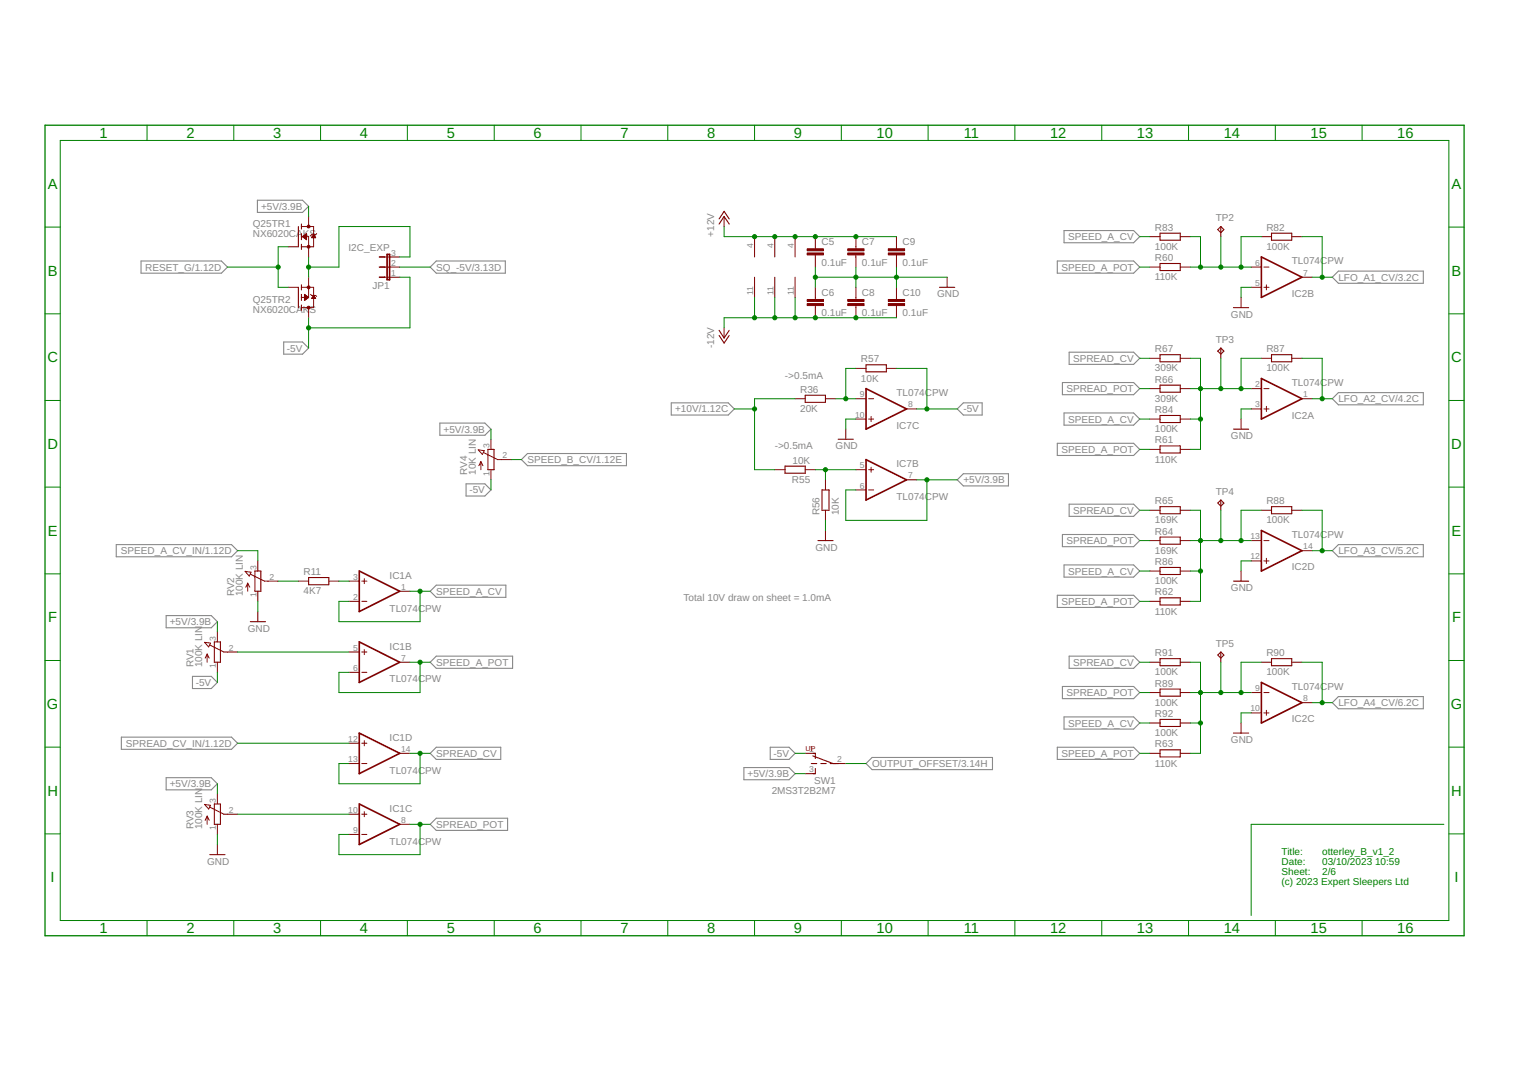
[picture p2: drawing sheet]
<svg xmlns="http://www.w3.org/2000/svg" width="297mm" height="210mm" viewBox="0 0 297 210" stroke-linecap="round" stroke-linejoin="round" font-family="sans-serif">
<g fill="none" stroke="#868686" stroke-width=".21">
<path d="M50.1 39h8.8l1.2 1.2-1.2 1.2h-8.8zM27.5 50.8h15.6l1.2 1.2-1.2 1.2h-15.6zM83.7 52l1.2-1.2h13.5v2.4h-13.5zM205.8 50.8h14.9l1.1 1.2-1.1 1.2h-14.9zM207.1 44.9h13.6l1.1 1.2-1.1 1.2h-13.6zM260.5 52.8h16.6v2.4h-16.6l-1.2-1.2zM55.2 66.6h3.7l1.2 1.2-1.2 1.2h-3.7zM130.7 78.4h11.1l1.1 1.2-1.1 1.2h-11.1zM186.3 79.6l1.2-1.2h3.7v2.4h-3.7zM206.8 74.5h13.9l1.1 1.2-1.1 1.2h-13.9zM208.1 68.6h12.6l1.1 1.2-1.1 1.2h-12.6zM260.5 76.5h16.6v2.3h-16.6l-1.2-1.2z"/>
<path d="M85.6 82.4h8.8l1.2 1.2-1.2 1.2h-8.8zM90.7 94.2h3.7l1.2 1.2-1.2 1.2h-3.7zM101.5 89.5l1.2-1.2h19.2v2.4h-19.2zM186.3 93.4l1.2-1.2h8.8v2.4h-8.8zM205.8 86.3h14.9l1.1 1.2-1.1 1.2h-14.9zM207.1 80.4h13.6l1.1 1.2-1.1 1.2h-13.6zM208.1 98.2h12.6l1.1 1.2-1.1 1.1h-12.6zM22.6 106h22.5l1.1 1.2-1.1 1.2h-22.5zM32.3 119.9h8.8l1.2 1.2-1.2 1.1h-8.8zM83.7 115.1l1.2-1.2h13.6v2.4h-13.6zM205.8 115.9h14.9l1.1 1.2-1.1 1.2h-14.9zM206.8 104.1h13.9l1.1 1.2-1.1 1.1h-13.9z"/>
<path d="M207.1 110h13.6l1.1 1.2-1.1 1.2h-13.6zM260.5 106h16.6v2.4h-16.6l-1.2-1.2zM37.5 131.7h3.6l1.2 1.2-1.2 1.2h-3.6zM83.7 128.9l1.2-1.1h14.9v2.3h-14.9zM206.8 133.7h13.9l1.1 1.2-1.1 1.1h-13.9zM207.1 139.6h13.6l1.1 1.2-1.1 1.2h-13.6zM208.1 127.8h12.6l1.1 1.1-1.1 1.2h-12.6zM260.5 135.6h16.6v2.4h-16.6l-1.2-1.2zM23.6 143.5h21.5l1.1 1.2-1.1 1.2h-21.5zM32.3 151.4h8.8l1.2 1.2-1.2 1.2h-8.8zM84.9 145.5h12.6v2.4h-12.6l-1.2-1.2zM144.8 149.5h8.8l1.2 1.1-1.2 1.2h-8.8z"/>
<path d="M149.9 145.5h3.7l1.2 1.2-1.2 1.2h-3.7zM169.8 147.5h23.4v2.4h-23.4l-1.2-1.2zM205.8 145.5h14.9l1.1 1.2-1.1 1.2h-14.9zM83.7 160.5l1.2-1.2h13.9v2.4h-13.9z"/>
</g>
<g fill="none" stroke="#800000" stroke-width=".21">
<path d="M58.1 44.1v3.9M58.1 55.9v4M58.7 43.6v1M58.7 45.5v1.2M58.7 47.6v1M58.7 55.5v1M58.7 57.3v1.2M58.7 59.4v1M140 43.6l.9-1.5 1 1.5M140 42.6l.9-1.5 1 1.5M182.9 55.9h2.9M225.8 45.4h3.9v1.4h-3.9z"/>
<path d="M225.8 51.3h3.9v1.4h-3.9zM237 44.7l.6-.6 .6 .6-.6 .6zM240.1 59.9h3M247.5 45.4h3.9v1.4h-3.9zM140 64.3l.9 1.5 1-1.5M140 65.3l.9 1.5 1-1.5M156.7 77h4v1.3h-4zM168.6 71h3.9v1.4h-3.9zM225.8 75h3.9v1.4h-3.9zM225.8 69.1h3.9v1.3h-3.9zM237 68.4l.6-.6 .6 .6-.6 .6zM247.5 69.1h3.9v1.3h-3.9z"/>
<path d="M95 87.5h1.2v4h-1.2zM152.8 90.8h3.9v1.3h-3.9zM160 95.4h1.4v4h-1.4zM163.2 85.5h2.9M225.8 80.9h3.9v1.4h-3.9zM225.8 86.8h3.9v1.4h-3.9zM225.8 98.7h3.9v1.3h-3.9zM237 98l.6-.6 .6 .6-.6 .6zM240.1 83.6h3M247.5 98.7h3.9v1.3h-3.9zM49.6 111.2h1.2v3.9h-1.2zM60.1 112.5h3.9v1.4h-3.9z"/>
<path d="M159.2 105.3h3M225.8 104.6h3.9v1.4h-3.9zM225.8 110.5h3.9v1.4h-3.9zM225.8 116.4h3.9v1.4h-3.9zM240.1 113.2h3M41.7 125h1.2v3.9h-1.2zM48.7 121.1h3M225.8 128.2h3.9v1.4h-3.9zM225.8 134.2h3.9v1.4h-3.9zM237 127.6l.6-.6 .6 .6-.6 .5zM247.5 128.2h3.9v1.4h-3.9zM41.7 156.5h1.2v4h-1.2z"/>
<path d="M157.9 148.7h1.1M158.2 147.2l4 1.5M158.2 146.7h.5v1M158.7 149.6v1h-.5M159.8 148.7h1M161.6 148.7h1.6M225.8 140.1h3.9v1.4h-3.9zM225.8 146h3.9v1.4h-3.9zM240.1 142.7h3M40.8 166.4h3"/>
</g>
<g fill="none" stroke="#800000" stroke-width=".19">
<path d="M56.1 55.9h2M56.1 48h2M58.7 55.9h2.3v4h-2.3M58.7 46.1h1.4v3.9M58.7 44.1h2.3v3.9h-2.3M58.7 57.9h1.4M58.9 46.1l.8-.6v1.2zM58.9 46.1h.8M58.9 46h.8M59.1 46.2h.6M59.1 46h.6M59.2 46.3h.5"/>
<path d="M59.2 45.9h.5M59.3 58.1h.6M59.3 58h.7M59.3 57.8h.6M59.3 57.7h.5M59.3 57.6h.4M59.3 57.6h.3M59.3 57.3l.8 .6-.8 .6zM59.3 58.4h.1M59.3 58.3h.2M59.3 58.3h.3M59.3 58.2h.4"/>
<path d="M59.3 57.5h.2M59.3 57.4h.1M59.3 45.8h.4M59.3 46.4h.4M59.4 45.7h.3M59.4 46.5h.3M59.5 46.6h.2M59.5 45.6h.2M59.6 46.7h.1M59.6 45.5h.1M60.1 42.1v2M60.1 54v3.9"/>
<path d="M60.1 59.9v2M60.5 57.3l.2 .2h.7l.2 .2M60.7 46.2h.7M60.7 58h.7M60.7 46.1h.6M60.8 57.9h.5M60.8 46h.5M60.9 57.8h.3M60.9 46h.3M60.9 57.7h.3M60.9 45.9h.3M61 57.6h.1"/>
<path d="M61 45.8h.1M61 45.7l.4 .6h-.7zM61 45.7h.1M61 57.5l.4 .6h-.7zM61.6 45.5l-.2 .2h-.7l-.2 .2M74.9 52h2.9M74.9 54h2.9M74.9 50h2.9M140.9 42.1v2M146.9 46.1v3.9M146.9 54v3.9M150.8 46.1v3.9"/>
<path d="M150.8 54v3.9M154.8 46.1v3.9M154.8 54v3.9M158.7 46.1v2.4M158.7 49.6v2.4M158.7 55.9v2.4M158.7 59.5v2.4M166.6 46.1v2.4M166.6 49.6v2.4M166.6 55.9v2.4M166.6 59.5v2.4M174.5 46.1v2.4"/>
<path d="M174.5 49.6v2.4M174.5 55.9v2.4M174.5 59.5v2.4M184.4 54v1.9M223.8 52h2M223.8 46.1h2M229.7 52h2M229.7 46.1h2M237.6 44.1v2M241.6 57.9v2M243.5 55.9h2M243.5 52h2"/>
<path d="M245.5 46.1h2M246 55.9h1M246 52h1M246.5 55.5v1M251.4 46.1h2M253.4 54h2M140.9 63.8v2M154.8 77.6h1.9M160.7 77.6h2M166.6 77.6h2M166.6 71.7h2M169.1 77.6h1"/>
<path d="M172.5 71.7h2M176.5 79.6h1.9M223.8 75.7h2M223.8 69.8h2M229.7 75.7h2M229.7 69.8h2M237.6 67.8v2M243.5 79.6h2M243.5 75.7h2M245.5 69.8h2M246 79.6h1M246 75.7h1"/>
<path d="M246.5 79.1v1M251.4 69.8h2M253.4 77.6h2M93.1 87.6l1.2 .2-.4 .7zM93.6 89.9v1.6M93.6 89.9l-.4 .8M93.6 89.9l.4 .8M94.1 88.1l2.8 1.4h2.6M95.6 85.5v2M95.6 91.5v1.9M150.8 91.5h2M156.7 91.5h2"/>
<path d="M160.7 93.4v2M160.7 99.4v1.9M164.6 83.6v1.9M166.6 91.5h2M166.6 95.4h2M166.6 81.6h2M169.1 91.5h1M169.1 95.4h1M169.1 81.6h1M169.6 81.1v1M169.6 91v.9M176.5 93.4h1.9"/>
<path d="M223.8 81.6h2M223.8 99.4h2M223.8 87.5h2M229.7 81.6h2M229.7 99.4h2M229.7 87.5h2M237.6 97.4v2M241.6 81.6v2M245.5 99.4h2M251.4 99.4h2M47.7 111.3l1.2 .1-.4 .8zM48.2 113.6v1.5"/>
<path d="M48.2 113.6l-.4 .7M48.2 113.6l.4 .7M48.7 111.8l2.8 1.4h2.6M50.2 109.2v2M50.2 115.1v2M50.2 119.1v2M58.1 113.2h2M64 113.2h2M67.9 113.2h2M67.9 117.1h2M70.4 113.2h1M70.4 117.1h1"/>
<path d="M70.9 112.7v.9M77.8 115.1h2M160.7 103.3v2M223.8 117.1h2M223.8 105.3h2M223.8 111.2h2M229.7 117.1h2M229.7 105.3h2M229.7 111.2h2M241.6 111.2v2M243.5 105.3h2M243.5 109.2h2"/>
<path d="M246 105.3h1M246 109.2h1M246.5 108.7v1M253.4 107.2h2M39.8 125.1l1.2 .1-.4 .8zM40.3 127.4v1.5M40.3 127.4l-.4 .7M40.3 127.4l.4 .7M40.9 125.6l2.7 1.4h2.6M42.3 123v2M42.3 128.9v2M67.9 127h2"/>
<path d="M67.9 130.9h2M70.4 127h1M70.4 130.9h1M70.9 126.5v1M77.8 128.9h2M223.8 128.9h2M223.8 134.9h2M229.7 128.9h2M229.7 134.9h2M237.6 127v1.9M243.5 134.9h2M243.5 138.8h2"/>
<path d="M245.5 128.9h2M246 134.9h1M246 138.8h1M246.5 138.3v1M251.4 128.9h2M253.4 136.8h2M39.8 156.6l1.2 .2-.4 .7zM40.3 158.9v1.6M40.3 158.9l-.4 .8M40.3 158.9l.4 .8M40.9 157.2l2.7 1.3h2.6M42.3 154.6v1.9"/>
<path d="M67.9 148.7h2M67.9 158.5h2M67.9 144.7h2M70.4 148.7h1M70.4 158.5h1M70.4 144.7h1M70.9 144.2v1M70.9 158v1M77.8 146.7h2M156.7 150.6h2M156.7 146.7h2M162.7 148.7h1.9"/>
<path d="M223.8 146.7h2M223.8 140.8h2M229.7 146.7h2M229.7 140.8h2M241.6 140.8v1.9M42.3 160.5v2M42.3 164.4v2M67.9 162.5h2M70.4 162.5h1M77.8 160.5h2"/>
</g>
<g fill="none" stroke="#800000" stroke-width=".32">
<path d="M73.9 50h1M73.9 52h1M73.9 54h1M75.4 49.5h.4v5h-.4zM245.5 50l7.9 4-7.9 3.9zM168.6 75.7l7.9 3.9-7.9 4zM245.5 73.7l7.9 3.9-7.9 4zM168.6 89.5l7.9 3.9-7.9 4zM69.9 111.2l7.9 3.9-7.9 4zM245.5 103.3l7.9 3.9-7.9 4zM69.9 125l7.9 3.9-7.9 4zM245.5 132.9l7.9 3.9-7.9 4z"/>
<path d="M69.9 142.7l7.9 4-7.9 3.9zM69.9 156.5l7.9 4-7.9 3.9z"/>
</g>
<g fill="#800000" stroke="#800000" stroke-width=".19">
<path d="M157.1 49.3h3.2v.3h-3.2z"/>
<path d="M157.1 48.5h3.2v.3h-3.2z"/>
<path d="M157.1 59.1h3.2v.4h-3.2z"/>
<path d="M157.1 58.3h3.2v.4h-3.2z"/>
<path d="M165 49.3h3.2v.3h-3.2z"/>
<path d="M165 48.5h3.2v.3h-3.2z"/>
<path d="M165 59.1h3.2v.4h-3.2z"/>
<path d="M165 58.3h3.2v.4h-3.2z"/>
<path d="M172.9 49.3h3.2v.3h-3.2z"/>
<path d="M172.9 48.5h3.2v.3h-3.2z"/>
<path d="M172.9 59.1h3.2v.4h-3.2z"/>
<path d="M172.9 58.3h3.2v.4h-3.2z"/>
</g>
<g fill="#800000" stroke="#800000" stroke-width=".19">
<circle cx="60.1" cy="48" r=".28"/>
<circle cx="60.1" cy="44.1" r=".28"/>
<circle cx="60.1" cy="55.9" r=".28"/>
<circle cx="60.1" cy="59.9" r=".28"/>
</g>
<path d="M8.8 24.4h276.2v157.8h-276.2z" fill="none" stroke="#008000" stroke-width=".25"/>
<g fill="none" stroke="#008000" stroke-width=".19">
<path d="M11.7 27.3h270.3v151.9h-270.3zM28.6 24.4v2.9M45.5 24.4v2.9M62.4 24.4v2.9M79.3 24.4v2.9M96.2 24.4v2.9M113.1 24.4v2.9M130 24.4v2.9M146.9 24.4v2.9M163.8 24.4v2.9M180.7 24.4v2.9M197.5 24.4v2.9"/>
<path d="M214.5 24.4v2.9M231.4 24.4v2.9M248.2 24.4v2.9M265.1 24.4v2.9M8.8 44.2h2.9M44.3 52h9.8M56.1 48h-2v7.9h2M60.1 40.2v1.9M60.1 50v4M77.8 54h2v9.8h-19.7M77.8 50h2v-5.9h-13.8v7.9h-5.9M77.8 52h5.9"/>
<path d="M140.9 44.1v2h33.6M146.9 57.9v4M150.8 57.9v4M154.8 57.9v4M158.7 52v3.9M158.7 54h25.7M166.6 52v3.9M174.5 52v3.9M221.8 46.1h2M221.8 52h2M231.7 46.1h2v5.9M231.7 52h11.8"/>
<path d="M237.6 46.1v5.9M243.5 55.9h-1.9v2M245.5 46.1h-3.9v5.9M253.4 46.1h4v7.9M255.4 54h3.9M282 44.2h3M8.8 61.1h2.9M8.8 78h2.9M60.1 61.9v5.9M142.9 79.6h4M154.8 77.6h-7.9v13.9h3.9M162.7 77.6h3.9"/>
<path d="M166.6 71.7h-2v5.9M174.5 71.7h5.9v7.9M174.5 61.9h-33.6v1.9M178.4 79.6h7.9M221.8 69.8h2M221.8 75.7h2M231.7 69.8h2v17.7h-2M231.7 75.7h11.8M237.6 69.8v5.9M243.5 79.6h-1.9v2M245.5 69.8h-3.9v5.9M253.4 69.8h4v7.8"/>
<path d="M255.4 77.6h3.9M282 61.1h3M282 78h3M8.8 94.8h2.9M95.6 83.6v1.9M95.6 93.4v2M99.5 89.5h2M158.7 91.5h7.9M160.7 91.5v1.9M166.6 81.6h-2v2M178.4 93.4h7.9M180.4 93.4v7.9h-15.8v-5.9h2"/>
<path d="M221.8 81.6h2M221.8 99.4h2M221.8 87.5h2M231.7 81.6h2M231.7 99.4h2v17.7h-2M237.6 99.4v5.9M245.5 99.4h-3.9v5.9M253.4 99.4h4v7.8M282 94.8h3M8.8 111.7h2.9M46.2 107.2h4v2M50.2 117.1v2"/>
<path d="M54.1 113.2h4M66 113.2h1.9M79.8 115.1h3.9M81.8 115.1v6h-15.8v-4h1.9M160.7 101.3v2M221.8 111.2h2M221.8 117.1h2M221.8 105.3h2M231.7 111.2h2M231.7 105.3h11.8M243.5 109.2h-1.9v2M255.4 107.2h3.9"/>
<path d="M282 111.7h3M8.8 128.6h2.9M42.3 121.1v1.9M42.3 130.9v2M46.2 127h21.7M79.8 128.9h3.9M81.8 128.9v6h-15.8v-4h1.9M221.8 128.9h2M221.8 134.9h2M231.7 128.9h2v17.8h-2M231.7 134.9h11.8M237.6 128.9v6"/>
<path d="M243.5 138.8h-1.9v2M245.5 128.9h-3.9v6M253.4 128.9h4v7.9M255.4 136.8h3.9M282 128.6h3M8.8 145.5h2.9M42.3 152.6v2M46.2 158.5h21.7M46.2 144.7h21.7M79.8 146.7h3.9M81.8 146.7v5.9h-15.8v-3.9h1.9M154.8 150.6h1.9"/>
<path d="M154.8 146.7h1.9M164.6 148.7h4M221.8 146.7h2M221.8 140.8h2M231.7 140.8h2M282 145.5h3M8.8 162.4h2.9M28.6 179.2v3M42.3 162.5v1.9M45.5 179.2v3M62.4 179.2v3M79.3 179.2v3"/>
<path d="M79.8 160.5h3.9M81.8 160.5v5.9h-15.8v-3.9h1.9M96.2 179.2v3M113.1 179.2v3M130 179.2v3M146.9 179.2v3M163.8 179.2v3M180.7 179.2v3M197.5 179.2v3M214.5 179.2v3M231.4 179.2v3M248.2 179.2v3"/>
<path d="M265.1 179.2v3M281.1 160.5h-37.6v17.8M282 162.4h3"/>
</g>
<g fill="#008000" stroke="#008000" stroke-width=".19">
<circle cx="158.7" cy="54" r=".4"/>
<circle cx="166.6" cy="54" r=".4"/>
<circle cx="174.5" cy="54" r=".4"/>
<circle cx="180.4" cy="93.4" r=".4"/>
<circle cx="180.4" cy="79.6" r=".4"/>
<circle cx="60.1" cy="63.8" r=".4"/>
<circle cx="81.8" cy="115.1" r=".4"/>
<circle cx="81.8" cy="146.7" r=".4"/>
<circle cx="146.9" cy="79.6" r=".4"/>
<circle cx="160.7" cy="91.5" r=".4"/>
<circle cx="164.6" cy="77.6" r=".4"/>
<circle cx="146.9" cy="61.9" r=".4"/>
<circle cx="158.7" cy="61.9" r=".4"/>
<circle cx="150.8" cy="61.9" r=".4"/>
<circle cx="154.8" cy="61.9" r=".4"/>
<circle cx="166.6" cy="61.9" r=".4"/>
<circle cx="158.7" cy="46.1" r=".4"/>
<circle cx="150.8" cy="46.1" r=".4"/>
<circle cx="146.9" cy="46.1" r=".4"/>
<circle cx="154.8" cy="46.1" r=".4"/>
<circle cx="166.6" cy="46.1" r=".4"/>
<circle cx="257.4" cy="54" r=".4"/>
<circle cx="241.6" cy="75.7" r=".4"/>
<circle cx="233.7" cy="75.7" r=".4"/>
<circle cx="233.7" cy="81.6" r=".4"/>
<circle cx="237.6" cy="75.7" r=".4"/>
<circle cx="241.6" cy="105.3" r=".4"/>
<circle cx="233.7" cy="105.3" r=".4"/>
<circle cx="233.7" cy="111.2" r=".4"/>
<circle cx="237.6" cy="105.3" r=".4"/>
<circle cx="241.6" cy="134.9" r=".4"/>
<circle cx="233.7" cy="134.9" r=".4"/>
<circle cx="233.7" cy="140.8" r=".4"/>
<circle cx="237.6" cy="134.9" r=".4"/>
<circle cx="257.4" cy="77.6" r=".4"/>
<circle cx="257.4" cy="107.2" r=".4"/>
<circle cx="257.4" cy="136.8" r=".4"/>
<circle cx="241.6" cy="52" r=".4"/>
<circle cx="233.7" cy="52" r=".4"/>
<circle cx="237.6" cy="52" r=".4"/>
<circle cx="81.8" cy="128.9" r=".4"/>
<circle cx="81.8" cy="160.5" r=".4"/>
<circle cx="54.1" cy="52" r=".4"/>
<circle cx="60.1" cy="52" r=".4"/>
</g>
<g font-size="2.9" fill="#008000">
<text x="19.4" y="26.9">1</text>
<text x="36.3" y="26.9">2</text>
<text x="53.2" y="26.9">3</text>
<text x="70.1" y="26.9">4</text>
<text x="87" y="26.9">5</text>
<text x="103.9" y="26.9">6</text>
<text x="120.8" y="26.9">7</text>
<text x="137.6" y="26.9">8</text>
<text x="154.5" y="26.9">9</text>
<text x="170.6" y="26.9">10</text>
<text x="187.6" y="26.9">11</text>
<text x="204.4" y="26.9">12</text>
<text x="221.3" y="26.9">13</text>
<text x="238.2" y="26.9">14</text>
<text x="255.1" y="26.9">15</text>
<text x="272" y="26.9">16</text>
<text x="9.3" y="36.8">A</text>
<text x="282.6" y="36.8">A</text>
<text x="9.3" y="53.7">B</text>
<text x="282.6" y="53.7">B</text>
<text x="9.2" y="70.6">C</text>
<text x="282.5" y="70.6">C</text>
<text x="9.2" y="87.4">D</text>
<text x="282.5" y="87.4">D</text>
<text x="9.3" y="104.3">E</text>
<text x="282.6" y="104.3">E</text>
<text x="9.4" y="121.2">F</text>
<text x="282.6" y="121.2">F</text>
<text x="9.1" y="138.1">G</text>
<text x="282.4" y="138.1">G</text>
<text x="9.2" y="154.9">H</text>
<text x="282.5" y="154.9">H</text>
<text x="9.8" y="171.8">I</text>
<text x="283.1" y="171.8">I</text>
<text x="19.4" y="181.7">1</text>
<text x="36.3" y="181.7">2</text>
<text x="53.2" y="181.7">3</text>
<text x="70.1" y="181.7">4</text>
<text x="87" y="181.7">5</text>
<text x="103.9" y="181.7">6</text>
<text x="120.8" y="181.7">7</text>
<text x="137.6" y="181.7">8</text>
<text x="154.5" y="181.7">9</text>
<text x="170.6" y="181.7">10</text>
<text x="187.6" y="181.7">11</text>
<text x="204.4" y="181.7">12</text>
<text x="221.3" y="181.7">13</text>
<text x="238.2" y="181.7">14</text>
<text x="255.1" y="181.7">15</text>
<text x="272" y="181.7">16</text>
</g>
<g font-size="1.9" fill="#868686">
<text x="50.8" y="40.9">+5V/3.9B</text>
<text x="49.2" y="46.1">NX6020CAKS</text>
<text x="49.2" y="44.1">Q25TR1</text>
<text x="139" y="46.1" transform="rotate(-90 139 46.1)">+12V</text>
<text x="159.9" y="47.8">C5</text>
<text x="167.8" y="47.8">C7</text>
<text x="175.7" y="47.8">C9</text>
<text x="207.9" y="46.8">SPEED_A_CV</text>
<text x="224.8" y="44.9">R83</text>
<text x="236.6" y="43.1">TP2</text>
<text x="246.5" y="44.9">R82</text>
<text x="28.3" y="52.7">RESET_G/1.12D</text>
<text x="67.8" y="48.9">I2C_EXP</text>
<text x="84.9" y="52.7">SQ_-5V/3.13D</text>
<text x="159.9" y="51.7">0.1uF</text>
<text x="167.8" y="51.7">0.1uF</text>
<text x="175.7" y="51.7">0.1uF</text>
<text x="206.6" y="52.7">SPEED_A_POT</text>
<text x="224.8" y="48.6">100K</text>
<text x="224.8" y="50.8">R60</text>
<text x="246.5" y="48.6">100K</text>
<text x="251.4" y="51.4">TL074CPW</text>
<text x="49.2" y="58.9">Q25TR2</text>
<text x="72.5" y="56.3">JP1</text>
<text x="159.9" y="57.6">C6</text>
<text x="167.8" y="57.6">C8</text>
<text x="175.7" y="57.6">C10</text>
<text x="182.4" y="57.9">GND</text>
<text x="224.8" y="54.6">110K</text>
<text x="251.4" y="57.8">IC2B</text>
<text x="260.5" y="54.7">LFO_A1_CV/3.2C</text>
<text x="49.2" y="60.9">NX6020CAKS</text>
<text x="159.9" y="61.6">0.1uF</text>
<text x="167.8" y="61.6">0.1uF</text>
<text x="175.7" y="61.6">0.1uF</text>
<text x="239.6" y="61.9">GND</text>
<text x="55.9" y="68.5">-5V</text>
<text x="139" y="67.8" transform="rotate(-90 139 67.8)">-12V</text>
<text x="167.6" y="70.6">R57</text>
<text x="208.9" y="70.4">SPREAD_CV</text>
<text x="224.8" y="68.6">R67</text>
<text x="236.6" y="66.8">TP3</text>
<text x="246.5" y="68.6">R87</text>
<text x="152.8" y="73.7">-&gt;0.5mA</text>
<text x="155.8" y="76.5">R36</text>
<text x="167.6" y="74.3">10K</text>
<text x="174.5" y="77.1">TL074CPW</text>
<text x="207.6" y="76.4">SPREAD_POT</text>
<text x="224.8" y="72.3">309K</text>
<text x="224.8" y="74.5">R66</text>
<text x="246.5" y="72.3">100K</text>
<text x="251.4" y="75.1">TL074CPW</text>
<text x="131.4" y="80.3">+10V/1.12C</text>
<text x="155.8" y="80.2">20K</text>
<text x="174.5" y="83.5">IC7C</text>
<text x="187.5" y="80.3">-5V</text>
<text x="207.9" y="82.3">SPEED_A_CV</text>
<text x="224.8" y="78.2">309K</text>
<text x="224.8" y="80.4">R84</text>
<text x="251.4" y="81.5">IC2A</text>
<text x="260.5" y="78.3">LFO_A2_CV/4.2C</text>
<text x="86.3" y="84.3">+5V/3.9B</text>
<text x="150.8" y="87.5">-&gt;0.5mA</text>
<text x="162.7" y="87.5">GND</text>
<text x="206.6" y="88.2">SPEED_A_POT</text>
<text x="224.8" y="84.2">100K</text>
<text x="224.8" y="86.3">R61</text>
<text x="239.6" y="85.5">GND</text>
<text x="90.9" y="92.4" transform="rotate(-90 90.9 92.4)">RV4</text>
<text x="92.6" y="92.4" transform="rotate(-90 92.6 92.4)">10K LIN</text>
<text x="102.7" y="90.2">SPEED_B_CV/1.12E</text>
<text x="154.1" y="94">R55</text>
<text x="154.3" y="90.3">10K</text>
<text x="174.5" y="91">IC7B</text>
<text x="187.5" y="94.1">+5V/3.9B</text>
<text x="224.8" y="90.1">110K</text>
<text x="91.4" y="96.1">-5V</text>
<text x="159.5" y="100.3" transform="rotate(-90 159.5 100.3)">R56</text>
<text x="163.3" y="100.3" transform="rotate(-90 163.3 100.3)">10K</text>
<text x="174.5" y="97.4">TL074CPW</text>
<text x="208.9" y="100">SPREAD_CV</text>
<text x="224.8" y="101.9">169K</text>
<text x="224.8" y="98.2">R65</text>
<text x="236.6" y="96.4">TP4</text>
<text x="246.5" y="101.9">100K</text>
<text x="246.5" y="98.2">R88</text>
<text x="23.5" y="107.9">SPEED_A_CV_IN/1.12D</text>
<text x="158.7" y="107.2">GND</text>
<text x="207.6" y="106">SPREAD_POT</text>
<text x="224.8" y="107.8">169K</text>
<text x="224.8" y="104.1">R64</text>
<text x="251.4" y="104.7">TL074CPW</text>
<text x="260.5" y="107.9">LFO_A3_CV/5.2C</text>
<text x="59.1" y="112">R11</text>
<text x="75.8" y="112.7">IC1A</text>
<text x="207.9" y="111.9">SPEED_A_CV</text>
<text x="224.8" y="113.7">100K</text>
<text x="224.8" y="110">R86</text>
<text x="251.4" y="111.1">IC2D</text>
<text x="45.6" y="116.1" transform="rotate(-90 45.6 116.1)">RV2</text>
<text x="47.2" y="116.1" transform="rotate(-90 47.2 116.1)">100K LIN</text>
<text x="59.1" y="115.7">4K7</text>
<text x="75.8" y="119.1">TL074CPW</text>
<text x="84.9" y="115.8">SPEED_A_CV</text>
<text x="133.1" y="117.1">Total 10V draw on sheet = 1.0mA</text>
<text x="206.6" y="117.8">SPEED_A_POT</text>
<text x="224.8" y="119.7">110K</text>
<text x="224.8" y="115.9">R62</text>
<text x="239.6" y="115.1">GND</text>
<text x="33.1" y="121.7">+5V/3.9B</text>
<text x="48.2" y="123">GND</text>
<text x="236.6" y="126">TP5</text>
<text x="37.7" y="129.9" transform="rotate(-90 37.7 129.9)">RV1</text>
<text x="39.3" y="129.9" transform="rotate(-90 39.3 129.9)">100K LIN</text>
<text x="75.8" y="126.5">IC1B</text>
<text x="84.9" y="129.6">SPEED_A_POT</text>
<text x="208.9" y="129.6">SPREAD_CV</text>
<text x="224.8" y="131.5">100K</text>
<text x="224.8" y="127.8">R91</text>
<text x="246.5" y="131.5">100K</text>
<text x="246.5" y="127.8">R90</text>
<text x="38.1" y="133.6">-5V</text>
<text x="75.8" y="132.9">TL074CPW</text>
<text x="207.6" y="135.5">SPREAD_POT</text>
<text x="224.8" y="137.4">100K</text>
<text x="224.8" y="133.7">R89</text>
<text x="251.4" y="134.3">TL074CPW</text>
<text x="260.5" y="137.5">LFO_A4_CV/6.2C</text>
<text x="207.9" y="141.5">SPEED_A_CV</text>
<text x="224.8" y="143.3">100K</text>
<text x="224.8" y="139.6">R92</text>
<text x="251.4" y="140.7">IC2C</text>
<text x="24.5" y="145.4">SPREAD_CV_IN/1.12D</text>
<text x="75.8" y="144.2">IC1D</text>
<text x="84.9" y="147.4">SPREAD_CV</text>
<text x="150.6" y="147.4">-5V</text>
<text x="169.8" y="149.4">OUTPUT_OFFSET/3.14H</text>
<text x="206.6" y="147.4">SPEED_A_POT</text>
<text x="224.8" y="149.3">110K</text>
<text x="224.8" y="145.5">R63</text>
<text x="239.6" y="144.7">GND</text>
<text x="33.1" y="153.3">+5V/3.9B</text>
<text x="75.8" y="150.6">TL074CPW</text>
<text x="145.5" y="151.3">+5V/3.9B</text>
<text x="150.2" y="154.6">2MS3T2B2M7</text>
<text x="158.4" y="152.6">SW1</text>
<text x="37.7" y="161.5" transform="rotate(-90 37.7 161.5)">RV3</text>
<text x="39.3" y="161.5" transform="rotate(-90 39.3 161.5)">100K LIN</text>
<text x="75.8" y="158">IC1C</text>
<text x="84.9" y="161.2">SPREAD_POT</text>
<text x="75.8" y="164.4">TL074CPW</text>
<text x="40.3" y="168.4">GND</text>
</g>
<g font-size="1.9" fill="#008000">
<text x="249.5" y="166.4">Title:</text>
<text x="257.4" y="166.4">otterley_B_v1_2</text>
<text x="249.5" y="168.4">Date:</text>
<text x="249.5" y="170.4">Sheet:</text>
<text x="249.5" y="172.3">(c) 2023 Expert Sleepers Ltd</text>
<text x="257.4" y="168.4">03/10/2023</text>
<text x="257.4" y="170.4">2/6</text>
<text x="267.6" y="168.4">10:59</text>
</g>
<g font-size="1.7" fill="#868686">
<text x="76.1" y="53.7">1</text>
<text x="76.1" y="51.7">2</text>
<text x="76.1" y="49.8">3</text>
<text x="146.6" y="48.2" transform="rotate(-90 146.6 48.2)">4</text>
<text x="150.5" y="48.2" transform="rotate(-90 150.5 48.2)">4</text>
<text x="154.5" y="48.2" transform="rotate(-90 154.5 48.2)">4</text>
<text x="244.3" y="51.7">6</text>
<text x="253.7" y="53.7">7</text>
<text x="146.6" y="57.5" transform="rotate(-90 146.6 57.5)">11</text>
<text x="150.5" y="57.5" transform="rotate(-90 150.5 57.5)">11</text>
<text x="154.5" y="57.5" transform="rotate(-90 154.5 57.5)">11</text>
<text x="244.3" y="55.7">5</text>
<text x="167.4" y="77.4">9</text>
<text x="244.3" y="75.4">2</text>
<text x="253.7" y="77.4">1</text>
<text x="166.4" y="81.3">10</text>
<text x="176.7" y="79.3">8</text>
<text x="244.3" y="79.3">3</text>
<text x="95.3" y="87.2" transform="rotate(-90 95.3 87.2)">3</text>
<text x="97.8" y="89.2">2</text>
<text x="95.3" y="92.7" transform="rotate(-90 95.3 92.7)">1</text>
<text x="167.4" y="95.1">6</text>
<text x="167.4" y="91.2">5</text>
<text x="176.7" y="93.2">7</text>
<text x="243.4" y="105">13</text>
<text x="253.7" y="107">14</text>
<text x="49.9" y="110.9" transform="rotate(-90 49.9 110.9)">3</text>
<text x="52.4" y="112.9">2</text>
<text x="68.7" y="112.9">3</text>
<text x="243.4" y="108.9">12</text>
<text x="49.9" y="116.3" transform="rotate(-90 49.9 116.3)">1</text>
<text x="68.7" y="116.8">2</text>
<text x="78.1" y="114.9">1</text>
<text x="42" y="124.7" transform="rotate(-90 42 124.7)">3</text>
<text x="42" y="130.1" transform="rotate(-90 42 130.1)">1</text>
<text x="44.6" y="126.7">2</text>
<text x="68.7" y="130.6">6</text>
<text x="68.7" y="126.7">5</text>
<text x="78.1" y="128.7">7</text>
<text x="244.3" y="134.6">9</text>
<text x="253.7" y="136.6">8</text>
<text x="243.4" y="138.5">10</text>
<text x="67.8" y="148.4">13</text>
<text x="67.8" y="144.4">12</text>
<text x="78.1" y="146.4">14</text>
<text x="157.5" y="146.4">1</text>
<text x="162.9" y="148.4">2</text>
<text x="157.5" y="150.4">3</text>
<text x="42" y="161.7" transform="rotate(-90 42 161.7)">1</text>
<text x="42" y="156.3" transform="rotate(-90 42 156.3)">3</text>
<text x="44.6" y="158.3">2</text>
<text x="67.8" y="158.3">10</text>
<text x="78.1" y="160.2">8</text>
<text x="68.7" y="162.2">9</text>
</g>
<text font-size="1.4" fill="#800000" x="156.8" y="146.3">UP</text>
</svg>
